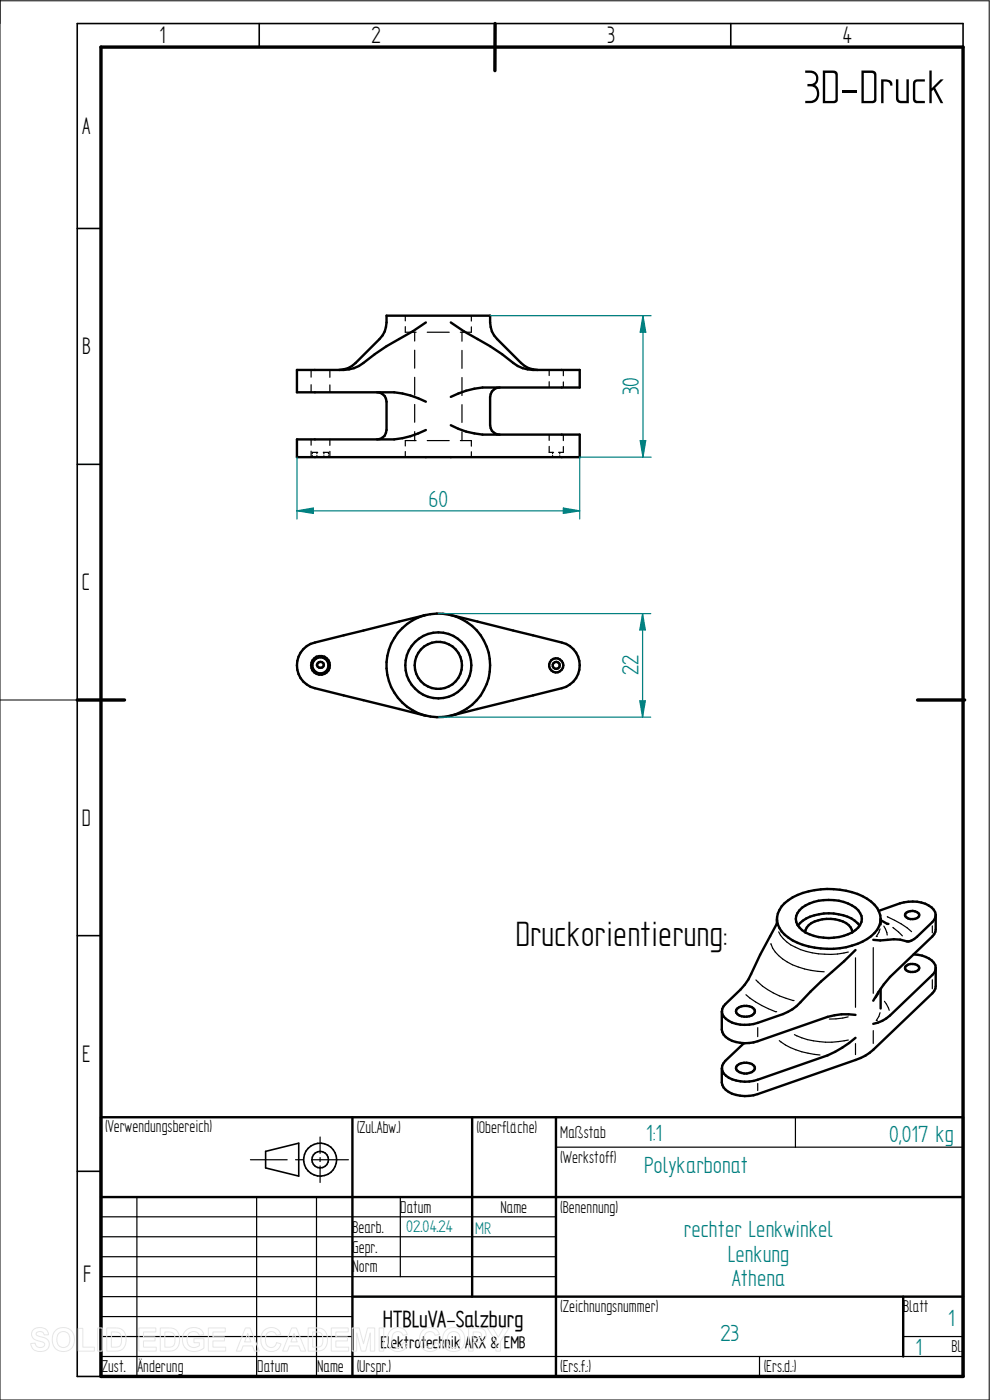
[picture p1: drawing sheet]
<svg xmlns="http://www.w3.org/2000/svg" width="210mm" height="297mm" viewBox="0 0 210 297" stroke-linecap="round" stroke-linejoin="round" font-family="sans-serif">
<path d="M0 0v297h209.8v-296.8h-209.8M0 148.5h16.4" fill="none" stroke="#000" stroke-width=".21"/>
<g fill="none" stroke="#000" stroke-width=".34">
<path d="M55 5v5M105 5v5M155 5v5M204.3 10v-5h-187.9v287h5M16.4 48.5h5M16.4 98.5h5M16.4 148.5h5M16.4 198.5h5M16.4 248.5h5M56.3 244.3l7.1-1.8v7l-7.1-1.7z"/>
<circle cx="67.9" cy="246" r="3.5"/>
<circle cx="67.9" cy="246" r="1.76"/>
</g>
<path d="M21.4 10h182.9v282h-182.9zM105 5v10M16.4 148.5h10M194.6 148.5h10" fill="none" stroke="#000" stroke-width=".72"/>
<g fill="none" stroke="#000" stroke-width=".51">
<path d="M71.9 78.5a4.9 4.9 0 0 0 3.5-1.5l5.1-5.1a5.5 5.5 0 0 0 1.5-4.9h22a6.1 6.1 0 0 0 1.5 4.9l5 5.1a4.9 4.9 0 0 0 3.5 1.5M90.3 68.4l-2.7 1.9a64.5 64.5 0 0 0-11.4 7.3l-1.1 .5-2.2 .4h-9.9v4.7h20.6a18.6 18.6 0 0 1 6.7 2M95.6 68.4l2.8 1.9a64.5 64.5 0 0 1 11.4 7.3l1.1 .5 2.2 .4h9.9v3.7h-20.6a18.6 18.6 0 0 0-6.8 2M80 83.2a2.03 2.03 0 0 1 2 2v6a1.97 1.97 0 0 1-2 2M95.6 90.2a16.6 16.6 0 0 0 6.8 2h20.6v4.8h-60v-3.8h20.6a18.6 18.6 0 0 0 6.7-2M106 82.2a2.03 2.03 0 0 0-2 2v6a1.97 1.97 0 0 0 2 2M90.3 130.5l-23.5 5.8a5 5 0 0 0-3.8 4.9 5 5 0 0 0 3.8 4.8l23.5 5.8M95.6 130.5l23.6 5.8a5 5 0 0 1 3.8 4.9 5 5 0 0 1-3.8 4.8l-23.6 5.8M164.8 196l-3.6 6.6-1.9 4a17.1 17.1 0 0 1-5.5 6.5 2.08 2.08 0 0 0 .8 3.5 7.6 7.6 0 0 0 6.1 .4l5.4-1.9a9.1 9.1 0 0 0 3.7-2.5 92.4 92.4 0 0 1 9.3-8.7l2.4-2.4M164.8 194.9v1.2M166.5 191.6a14.3 14.3 0 0 1 10.3-3 12.9 12.9 0 0 1 8.7 3.3 4.2 4.2 0 0 1-.7 6.7 16.3 16.3 0 0 1-17.5 .3 4.4 4.4 0 0 1-.8-7.3zM169.3 196.4a7.8 7.8 0 0 1 6.5-2.6 8 8 0 0 1 6.6 2.6"/>
<path d="M169.6 193.1a9.8 9.8 0 0 1 10.3-1.4 4 4 0 0 1 2.9 3.2 4 4 0 0 1-2.9 3.3 10.7 10.7 0 0 1-9.8-.9 2.73 2.73 0 0 1-.5-4.2zM170.8 197.8a3.1 3.1 0 0 1 2.8-2.6 7.3 7.3 0 0 1 6.4 1.1l.5 .5 .3 1M186.4 193.3l4.5-1.7a7.1 7.1 0 0 1 7.2 1.4 1.82 1.82 0 0 1-.3 2.6l-3.9 3.6-.6 .4-.8 .1a8.5 8.5 0 0 0-4.2-.3l-1.6 .1-1.4-.1M186.8 194.9v1.2M186.8 195.2l1.4 .8M192.3 193.6a2 2 0 0 1 2.7 .4 1.36 1.36 0 0 1-1.9 1 1.02 1.02 0 0 1-1-1.2zM198.5 194.1v3.1l-.3 1-9.4 9.1-1.3 1.5-2.2 3.5M153.1 214.5v3.9a3.4 3.4 0 0 0 3 2.7 8.1 8.1 0 0 0 4.6-.2l14.9-5.2a13.2 13.2 0 0 1 5.9-.4M156.5 213.9a2.77 2.77 0 0 1 3.6 .3 1.35 1.35 0 0 1-1.7 1.5 1.92 1.92 0 0 1-2.3-1.2zM186.8 209.8v4.2M192.1 205.1a1.99 1.99 0 0 1 2.9 .1 1.37 1.37 0 0 1-1.9 1 .97 .97 0 0 1-1-1.1zM193.8 202.5a5.3 5.3 0 0 1 4.6 2.3 1.99 1.99 0 0 1-.6 2l-9 8.6a7.1 7.1 0 0 1-3.5 1.8"/>
<path d="M198.5 205.4v3.9l-.3 1-12.9 12.4a9.7 9.7 0 0 1-3.8 2.2l-20.8 7.2a7.5 7.5 0 0 1-6.7-.9l-.5-.5-.4-1v-3.1M21.4 237h182.9v55h-182.9zM74.8 237v55M100.2 237v38.1M117.9 237v55M156.5 226a2.77 2.77 0 0 1 3.6 .3 1.04 1.04 0 0 1-1.1 1.3 2.31 2.31 0 0 1-2.9-1zM181.5 220.2a22.9 22.9 0 0 1-5.9 3.7l-14.9 5.2a7.6 7.6 0 0 1-6.7-.9 2 2 0 0 1-.2-3.1l4-3.8M21.4 254h182.9M74.8 275.1h129.5M191.6 275.1v12.7"/>
<circle cx="67.9" cy="141.1" r=".7"/>
<circle cx="68" cy="141.2" r="1.71"/>
<circle cx="68" cy="141.2" r="1.99"/>
<circle cx="93" cy="141.2" r="11"/>
<circle cx="93" cy="141.2" r="7"/>
<circle cx="93" cy="141.1" r="5"/>
<circle cx="118" cy="141.1" r="1.51"/>
<circle cx="118" cy="141.2" r=".75"/>
</g>
<g fill="none" stroke="#000" stroke-width=".25">
<path d="M66 78.5v1.5M70 78.5v1.6M86 69.3v1.2h2.3M86 67v1.1M88 70.5v1.8M88 74.3v3.8M90.6 70.5h4.7M98 70.5v1.9M98 74.3v3.8M100 69.3v1.2h-2.3M100 67v1.1M116.5 78.5v1.2"/>
<path d="M119.5 78.5v1.2M66 81.6v1.6M66 93.2v1.2M66 95.7v1.3M66.3 96.6v.4M67.2 96v.3M67.2 96.6v.4M67.4 96h-1.1v.3M68.6 96h1.1v.3M68.7 96v.3M68.7 96.7v.3M69.7 96.7v.3"/>
<path d="M70 81.7v1.5M70 93.2v1.3M70 95.8v1.2M86 95.8v1.2M88 80.1v3.8M88 85.8v3.8M88 91.6v1.9M88.3 93.5h-2.3v1.1M90.6 93.5h4.7M97.7 93.5h2.3v1.2M98 80.1v3.8M98 85.9v3.7"/>
<path d="M98 91.6v1.9M100 95.8v1.2M116.5 94.7v1.3h.9M116.5 81v1.2M116.5 92.2v1.2M117.2 96v.3M117.2 96.6v.4M118.7 96v.3M118.7 96.7v.3M119.5 94.7v1.3h-1M119.5 81v1.2M119.5 92.2v1.3"/>
<path d="M165.2 197.7a7.9 7.9 0 0 0 4.6 3.8 18.3 18.3 0 0 0 10.2 .5M185.9 198.7h.1M186.7 197.1l-.8 1.5M187.5 196.5l.6 1.3 .1 .6M188.2 194.5h.1a17.8 17.8 0 0 1 5.1 3.2M189.4 196.8l2 1.7M197.8 196.4v1.5M158.2 211a19.3 19.3 0 0 0 6.3 3.6M160.4 207.9a16 16 0 0 0 7.8 4.4M160.7 218v1.9M163.5 200.2a8.5 8.5 0 0 0 5.8 4.9 18.2 18.2 0 0 0 5.5 1.1M164.5 214.6h.1"/>
<path d="M168.2 212.3h.1M168.5 219.5a17.8 17.8 0 0 0 11.5 1.1M179.9 215.7l-2.6 .5h-1.4M181.5 203.2v10.5M185.3 201v9.7M185.3 218.7v2.7M185.9 216.5h.1M186.4 210.7l-.7 1.1M186.7 214.8l-.3 .8-.5 .9M187.6 212.4l1 1.9M197.8 207.9v1.9M160.7 229.9v1.5"/>
<path d="M165.3 220.8a15.8 15.8 0 0 0 8.6 3M168.7 237v6.4M181.5 221.4v2.3M21.4 258.1h96.5M29 254v38M53.1 246h7.8M54.4 254v38M62.7 246h1.7M66.2 246h7.7M67.1 254v38M67.9 241.2v3.5M67.9 245.6v.8"/>
<path d="M67.9 247.4v3.5M84.9 254v16.8M117.9 243.4h86.4M21.4 270.8h96.5M21.4 266.6h96.5M21.4 262.4h96.5M21.4 275.1h53.4M21.4 279.3h53.4M21.4 287.8h182.9M21.4 283.5h53.4M161.1 287.8v4.2M191.6 283.5h12.7"/>
</g>
<circle cx="188.3" cy="196" r=".25" fill="#000"/>
<path d="M104 67h34.1M136.4 67l.6 3.5h-1.2zM123 97h15.1" fill="none" stroke="#008080" stroke-width=".25"/>
<path d="M136.4 67l.6 3.5h-1.2z" fill="#008080"/>
<path d="M135.8 93.5h1.2l-.6 3.5z" fill="none" stroke="#008080" stroke-width=".25"/>
<path d="M135.8 93.5h1.2l-.6 3.5z" fill="#008080"/>
<path d="M136.4 67v30M63 97v13.1M123 97v13.1M63 108.4l3.5-.6v1.1z" fill="none" stroke="#008080" stroke-width=".25"/>
<path d="M63 108.4l3.5-.6v1.1z" fill="#008080"/>
<path d="M119.5 107.8l3.5 .6-3.5 .5z" fill="none" stroke="#008080" stroke-width=".25"/>
<path d="M119.5 107.8l3.5 .6-3.5 .5z" fill="#008080"/>
<path d="M63 108.4h60M93 130.2h45M93 152.1h45M135.7 148.7h1.2l-.6 3.4z" fill="none" stroke="#008080" stroke-width=".25"/>
<path d="M135.7 148.7h1.2l-.6 3.4z" fill="#008080"/>
<path d="M136.3 130.2l.6 3.4h-1.2z" fill="none" stroke="#008080" stroke-width=".25"/>
<path d="M136.3 130.2l.6 3.4h-1.2z" fill="#008080"/>
<path d="M136.3 130.2v21.9" fill="none" stroke="#008080" stroke-width=".25"/>
<g fill="none" stroke="#e6e6e6" stroke-width=".21">
<path d="M7.1 282.1a2.02 2.02 0 0 1 3.1 .7l.1 .4h-.9a.9 .9 0 0 0-.8-.7 .9 .9 0 0 0-.9 .5l.1 .3 .5 .2a2.15 2.15 0 0 1 2.1 1.4 1.72 1.72 0 0 1-2.3 1.8l-.7-.2-.7-.7-.2-.8 1-.1a1.06 1.06 0 0 0 .9 1 1.06 1.06 0 0 0 1.1-.7 1.66 1.66 0 0 0-1.6-.8 1.37 1.37 0 0 1-.8-2.3zM11.8 282.3a2.46 2.46 0 0 1 3.1-.2 2.46 2.46 0 0 1 .8 3 2.4 2.4 0 0 1-3.1 1.5 2.4 2.4 0 0 1-1.5-3.1l.2-.5zM12.4 282.9a1.39 1.39 0 0 1 1.7-.3 1.39 1.39 0 0 1 .7 1.6 1.41 1.41 0 0 1-1.4 1.7 1.41 1.41 0 0 1-1.3-1.7l.1-.8zM16.6 281.8h1v4h2.4v.8h-3.4zM20.7 281.7h1v4.9h-1zM22.6 281.7h1.9a2.2 2.2 0 0 1 2.2 2.8 2.02 2.02 0 0 1-2.2 2.1h-1.9zM23.6 282.6a1.8 1.8 0 0 1 2 .5 2.09 2.09 0 0 1-.4 2.6l-1.6 .1zM29.5 281.7h3.6v.9h-2.7v1h2.5v.9h-2.5v1.3h2.7v.8h-3.6zM34 281.7h1.8a2.2 2.2 0 0 1 2.3 2.8 2.02 2.02 0 0 1-2.2 2.1h-1.9zM35 282.6a1.8 1.8 0 0 1 1.9 .5 2.09 2.09 0 0 1-.4 2.6l-1.5 .1zM39.4 282.3a2.33 2.33 0 0 1 3.8 .8l-1 .2a1.37 1.37 0 0 0-1.6-.7 1.37 1.37 0 0 0-.9 1.5 1.56 1.56 0 0 0 .8 1.6 1.56 1.56 0 0 0 1.8-.2v-.6h-1.2v-.9h2.2v2a2.65 2.65 0 0 1-3.1 .5 2.65 2.65 0 0 1-1.5-2.7l.3-1zM44.2 281.7h3.6v.9h-2.6v1h2.4v.9h-2.4v1.3h2.7v.8h-3.7z"/>
<path d="M52 281.7h1.1l1.9 4.9h-1l-.4-1.1h-2l-.4 1.1h-1.1zM52.6 282.9l.6 1.8h-1.3zM56 282.3a2.12 2.12 0 0 1 3.6 .8l-1 .2a1.24 1.24 0 0 0-1.6-.7 1.24 1.24 0 0 0-.7 1.6 1.28 1.28 0 0 0 .4 1.4 1.28 1.28 0 0 0 1.6 0l.4-.8 .9 .3a2.19 2.19 0 0 1-2.5 1.6 2.19 2.19 0 0 1-1.8-2.5l.1-.9zM61.9 281.7h1l2 4.9h-1.1l-.4-1.1h-2l-.4 1.1h-1.1zM62.4 282.9l.7 1.8h-1.4zM65.4 281.7h1.8a2.2 2.2 0 0 1 2.3 2.8 2.02 2.02 0 0 1-2.3 2.1h-1.8zM66.3 282.6a1.8 1.8 0 0 1 2 .5 2.09 2.09 0 0 1-.4 2.6l-1.6 .1zM70.3 281.7h3.6v.9h-2.7v1h2.5v.9h-2.5v1.3h2.8v.8h-3.7zM74.7 281.7h1.5l.9 3.4 .9-3.4h1.5v4.9h-.9l-.1-3.8-.9 3.8h-1l-.9-3.8-.1 3.8h-.9zM80.4 281.7h1v4.9h-1zM82.8 282.3a2.12 2.12 0 0 1 3.6 .8l-.9 .2a1.24 1.24 0 0 0-1.6-.7 1.24 1.24 0 0 0-.8 1.6 1.28 1.28 0 0 0 .5 1.4 1.28 1.28 0 0 0 1.5 0l.4-.8 .9 .3a2.19 2.19 0 0 1-2.5 1.6 2.19 2.19 0 0 1-1.7-2.5l.1-.9zM89.6 282.3a2.12 2.12 0 0 1 3.6 .8l-.9 .2a1.24 1.24 0 0 0-1.6-.7 1.24 1.24 0 0 0-.7 1.6 1.28 1.28 0 0 0 .4 1.4 1.28 1.28 0 0 0 1.5 0l.4-.8 1 .3a2.19 2.19 0 0 1-2.6 1.6 2.19 2.19 0 0 1-1.7-2.5l.1-.9z"/>
<path d="M94.6 282.3a2.46 2.46 0 0 1 3.1-.2 2.46 2.46 0 0 1 .8 3 2.4 2.4 0 0 1-3.1 1.5 2.4 2.4 0 0 1-1.4-3.1l.1-.5zM95.2 282.9a1.39 1.39 0 0 1 1.7-.3 1.39 1.39 0 0 1 .7 1.6 1.41 1.41 0 0 1-1.3 1.7 1.41 1.41 0 0 1-1.4-1.7l.1-.8zM99.4 281.7h1.6a1.61 1.61 0 0 1 2.1 1.5 1.62 1.62 0 0 1-2.1 1.6h-.6v1.8h-1zM100.4 282.6a1.62 1.62 0 0 1 1.7 .3 .7 .7 0 0 1-.1 .8 .7 .7 0 0 1-.7 .2h-.9zM103.4 281.7h1.1l1.2 2 1.1-2h1.2l-1.8 2.9v2h-1v-2z"/>
</g>
<text font-size="11.3" x="170.4" y="21.9">3D-Druck</text>
<text font-size="8.4" x="109.3" y="200.6">Druckorientierung:</text>
<g font-size="5.7">
<text x="33.8" y="9.2">1</text>
<text x="78.8" y="9.2">2</text>
<text x="128.8" y="9.2">3</text>
<text x="178.8" y="9.2">4</text>
<text x="17.4" y="28.4">A</text>
<text x="17.4" y="75.2">B</text>
<text x="17.4" y="125.2">C</text>
<text x="17.4" y="175.2">D</text>
<text x="17.4" y="225.2">E</text>
<text x="17.6" y="271.9">F</text>
</g>
<g font-size="5.6" fill="#008080">
<text x="135.5" y="83.9" transform="rotate(-90 135.5 83.9)">30</text>
<text x="90.9" y="107.5">60</text>
<text x="135.4" y="143.3" transform="rotate(-90 135.4 143.3)">22</text>
<text x="137.1" y="242">1:1</text>
<text x="188.6" y="242.2">0,017 kg</text>
<text x="136.7" y="248.8">Polykarbonat</text>
<text x="145.1" y="262.4">rechter Lenkwinkel</text>
<text x="154.4" y="267.6">Lenkung</text>
<text x="155.3" y="272.9">Athena</text>
<text x="201.2" y="281.3">1</text>
<text x="152.9" y="284.6">23</text>
<text x="194.2" y="287.4">1</text>
</g>
<text font-size="5.5" x="81.2" y="281.5">HTBLuVA-Salzburg</text>
<g font-size="4.1">
<text x="22.3" y="240.2">(Verwendungsbereich)</text>
<text x="75.7" y="240.4">(Zul.Abw.)</text>
<text x="101.1" y="240.4">(Oberfläche)</text>
<text x="118.8" y="241.4">Maßstab</text>
<text x="118.8" y="246.7">(Werkstoff)</text>
<text x="84.9" y="257.3">Datum</text>
<text x="106.2" y="257.3">Name</text>
<text x="118.8" y="257.3">(Benennung)</text>
<text x="74.8" y="261.5">Bearb.</text>
<text x="74.8" y="265.7">Gepr.</text>
<text x="74.8" y="270">Norm</text>
<text x="118.8" y="278.4">(Zeichnungsnummer)</text>
<text x="191.6" y="278.4">Blatt</text>
<text x="201.8" y="286.9">Bl.</text>
<text x="21.6" y="291.1">Zust.</text>
<text x="29.2" y="291.1">Änderung</text>
<text x="54.6" y="291.1">Datum</text>
<text x="67.3" y="291.1">Name</text>
<text x="75.7" y="291.1">(Urspr.)</text>
<text x="118.8" y="291.1">(Ers.f.:)</text>
<text x="162" y="291.1">(Ers.d.:)</text>
</g>
<g font-size="4" fill="#008080">
<text x="86.2" y="261.5">02.04.24</text>
<text x="100.8" y="261.7">MR</text>
</g>
<text font-size="4" x="80.7" y="286">Elektrotechnik ARX &amp; EMB</text>
</svg>
